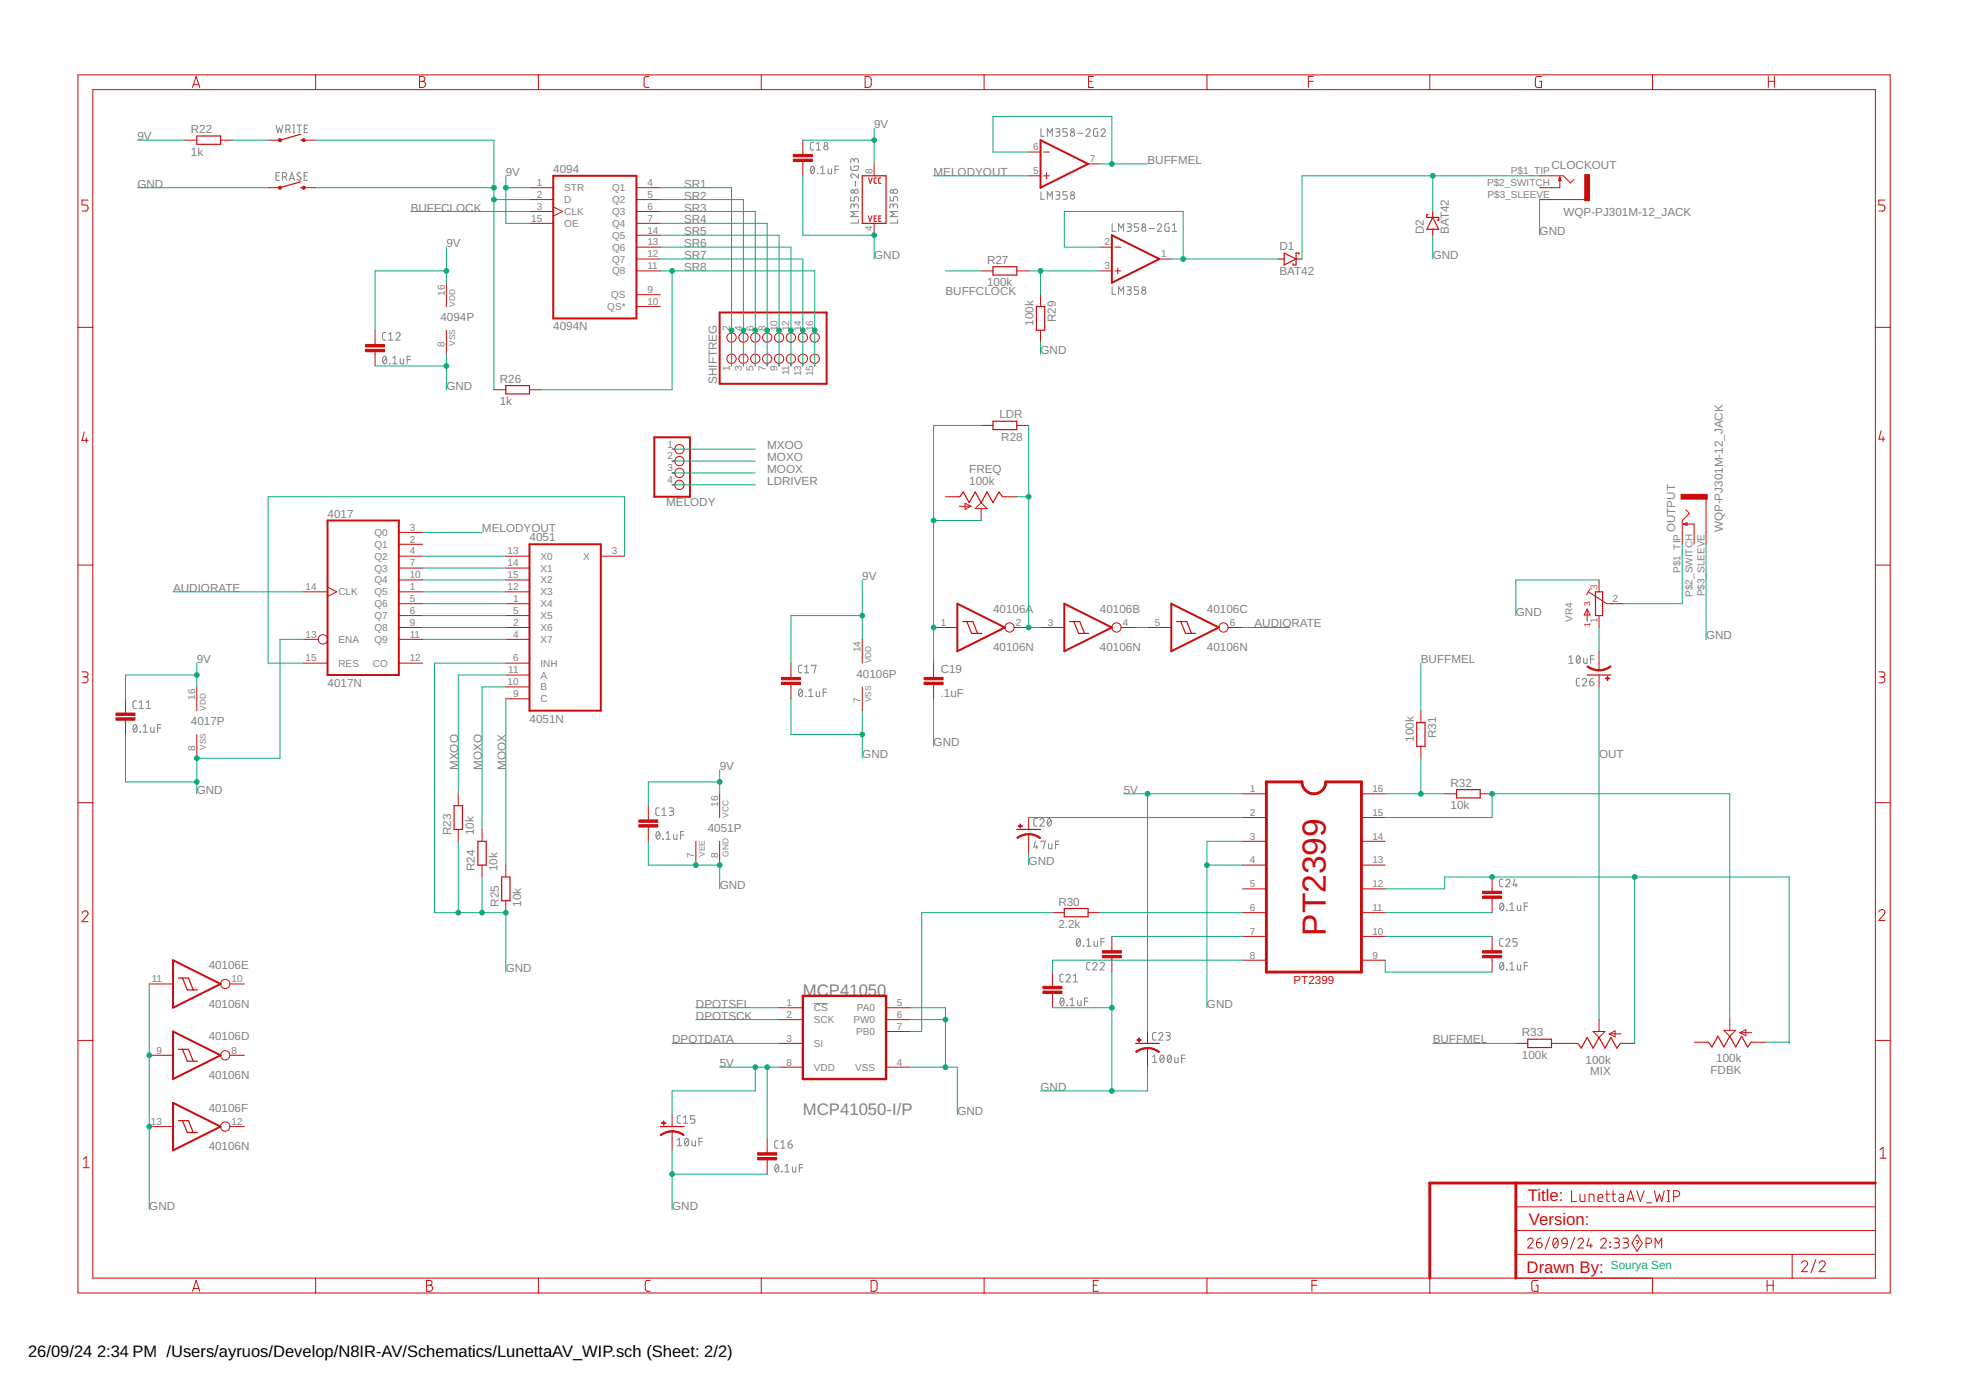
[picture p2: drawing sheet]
<svg xmlns="http://www.w3.org/2000/svg" width="420mm" height="297mm" viewBox="0 0 420 297" stroke-linecap="round" stroke-linejoin="round" font-family="sans-serif">
<g fill="none" stroke="#808080" stroke-width=".21">
<path d="M59 26.7l.4 1.7 .3-1.1 .4 1.1 .4-1.7M59 37.6h.6M59.7 36.9h-.7v1.6h.7M60.4 37.8h.4a.46 .46 0 0 0 .5-.5 .46 .46 0 0 0-.5-.4h-.4v1.6M60.9 37.8l.4 .7M61.1 27.6h.5a.46 .46 0 0 0 .4-.4 .46 .46 0 0 0-.4-.5h-.5v1.7M61.7 27.6l.3 .8M61.8 38.5l.6-1.6 .5 1.6M62 38.1h.8M62.6 26.7h.4M62.6 28.4h.4M62.8 26.7v1.7"/>
<path d="M63.5 26.7h.9M63.9 26.7v1.7M64.3 37l-.6-.1-.2 .4 .1 .2 .6 .3a.38 .38 0 0 1 .1 .6 .38 .38 0 0 1-.5 .1l-.4-.2M65 37.6h.6M65 27.5h.6M65.7 36.9h-.7v1.6h.7M65.7 26.7h-.7v1.7h.7M173.4 35.6l.2-.1a.97 .97 0 0 1 0 1.6 1 1 0 0 1-.2-1.5zM173.9 30.4h-.5l-.2 .4v1l.2 .2h.5M174 35.9l-.7 .9M174.5 32h.9M174.5 30.8l.4-.4v1.6"/>
<path d="M174.7 37l.1 .1zM175.4 37.1h.9M175.4 35.9l.4-.4v1.6M177 36v1l.2 .1h.5v-1.1M178.5 36.2h.7M179.2 35.5h-.7v1.6M181.8 35.5v.7l.2 .2h1.1l.3-.2 .1-.7h-1v.3M182.5 34.4a.46 .46 0 0 1 .5-.5 .46 .46 0 0 1 .5 .5v.4M182.5 34.6v-.4a.36 .36 0 0 0-.3-.3 .36 .36 0 0 0-.4 .3v.6M182.8 38.7v1.1M183.5 37.1v.9l-1-.7a.45 .45 0 0 0-.7 .1 .45 .45 0 0 0 .4 .6M222.5 27.5v1.6h.7"/>
<path d="M223.8 29.1v-1.6l.6 .9 .5-.9v1.6M225.6 27.5h.6a.36 .36 0 0 1 .3 .4 .36 .36 0 0 1-.3 .3h-.4M226.1 28.2a.46 .46 0 0 1 .4 .5 .46 .46 0 0 1-.4 .4h-.5M228.1 27.5h-.9v.7h.5a.46 .46 0 0 1 .4 .5 .46 .46 0 0 1-.4 .4h-.5M230.3 28.5h1.1M232.1 27.9a.44 .44 0 0 1 .6-.4 .44 .44 0 0 1 .2 .7l-.8 .9h.9M234.6 27.5h-.7l-.2 .2v1.1l.2 .3h.7v-.9h-.3M235.3 27.9a.45 .45 0 0 1 .6-.4 .45 .45 0 0 1 .2 .7l-.8 .9h.9M181.8 42v.9h.7v-.5a.46 .46 0 0 1 .5-.4 .46 .46 0 0 1 .5 .4v.5M182.5 44a.46 .46 0 0 1 .5-.4 .46 .46 0 0 1 .5 .4v.5M182.5 44.3v-.4a.36 .36 0 0 0-.3-.3 .36 .36 0 0 0-.4 .3v.6M183.5 46.9v.8h-1.7"/>
<path d="M183.5 45.2h-1.7l.9 .6-.9 .5h1.7M190.2 42v.9h.7v-.5a.46 .46 0 0 1 .5-.4 .46 .46 0 0 1 .4 .4v.5M190.9 44a.46 .46 0 0 1 .5-.4 .46 .46 0 0 1 .4 .4v.5M190.9 44.3v-.4a.36 .36 0 0 0-.3-.3 .36 .36 0 0 0-.4 .3v.6M191.8 46.9v.8h-1.6M191.8 45.2h-1.6l.9 .6-.9 .5h1.6M222.5 41v1.6h.7M223.8 42.6v-1.6l.6 .9 .5-.9v1.6M225.6 41h.6a.36 .36 0 0 1 .3 .3 .36 .36 0 0 1-.3 .4h-.4M226.1 41.7a.46 .46 0 0 1 .4 .4 .46 .46 0 0 1-.4 .5h-.5M228.1 41h-.9v.7h.5a.46 .46 0 0 1 .4 .4 .46 .46 0 0 1-.4 .5h-.5M237.7 47.8v1.6h.7"/>
<path d="M239.1 49.4v-1.6l.5 .9 .5-.9v1.6M240.9 47.8h.5a.36 .36 0 0 1 .4 .4 .36 .36 0 0 1-.4 .3h-.4M241.3 48.5a.46 .46 0 0 1 .5 .5 .46 .46 0 0 1-.5 .4h-.4M243.3 47.8h-.9v.7h.6a.46 .46 0 0 1 .3 .5 .46 .46 0 0 1-.3 .4h-.6M245.6 48.8h1.1M247.3 48.2a.44 .44 0 0 1 .7-.4 .44 .44 0 0 1 .1 .7l-.8 .9h.9M249.9 47.8h-.7l-.2 .2v1.3l.9 .1v-.9h-.3M250.5 49.4h1M250.5 48.2l.5-.4v1.6M82 76.2l.2-.1a.95 .95 0 0 1 0 1.6 1 1 0 0 1-.2-1.5zM82.5 71.1h-.5l-.3 .3 .2 1.2 .6 .1M82.6 76.5l-.7 .9"/>
<path d="M83.1 72.7h.9M83.1 71.4l.4-.3v1.6M83.2 77.7h.1zM83.9 77.7h.9M83.9 76.5l.5-.4v1.6M84.6 71.4a.44 .44 0 0 1 .7-.3 .44 .44 0 0 1 .1 .7l-.8 .9h.9M85.5 76.7v.8l.2 .2h.6v-1M87 76.9h.7M87.7 76.1h-.7v1.6M237.7 61.3v1.6h.7M239.1 62.9v-1.6l.5 .9 .5-.9v1.6M240.9 61.3h.5a.36 .36 0 0 1 .4 .3 .36 .36 0 0 1-.4 .4h-.4"/>
<path d="M241.3 62a.46 .46 0 0 1 .5 .5 .46 .46 0 0 1-.5 .4h-.4M243.3 61.3h-.9v.7h.6a.46 .46 0 0 1 .3 .5 .46 .46 0 0 1-.3 .4h-.6M28.6 155l.3-.1a.97 .97 0 0 1 0 1.6 1.02 1.02 0 0 1-.3-1.5zM29.1 149.8h-.5l-.2 .3v1.1l.2 .2h.5M29.2 155.2l-.7 .9M29.7 151.4h.9M29.7 150.1l.5-.3v1.6M29.9 156.4l.1 .1zM30.6 156.5h.9M30.6 155.2l.5-.3v1.6M31.3 151.4h.9M31.3 150.1l.4-.3v1.6"/>
<path d="M32.2 155.4v.9l.3 .2h.4v-1.1M33.7 155.6h.7M34.4 154.9h-.7v1.6M170.9 147.3l.2-.1a.97 .97 0 0 1 0 1.7 1 1 0 0 1-.2-1.6zM171.4 142.2h-.5l-.3 .3 .1 1.1 .2 .2h.5M171.4 147.6l-.7 .9M172 143.8h.8M172 142.5l.4-.3v1.6M172.1 148.8l.1 .1zM172.8 148.9h.9M172.8 147.6l.5-.4v1.7M173.5 142.3v-.1h.9l-.4 1.6"/>
<path d="M174.4 147.8l.1 .9 .2 .2h.5v-1.1M175.9 148h.7M176.6 147.2h-.7v1.7M335.3 140.5l.4-.4v1.7M335.3 141.8h.9M337.1 140.2l.2-.1a.97 .97 0 0 1 0 1.7 1.02 1.02 0 0 1-.2-1.6zM337.6 144.9l-.5 .1-.2 .3v1l.2 .3h.5M337.7 140.5l-.7 .9M338.2 145.3a.45 .45 0 0 1 .6-.3 .45 .45 0 0 1 .2 .7l-.8 .9h.9M338.5 140.7v.9l.2 .2h.5v-1.1M339.7 145.7h.6a.45 .45 0 0 1 .4 .5 .45 .45 0 0 1-.5 .4 .45 .45 0 0 1-.5-.5zM339.9 140.8h.8"/>
<path d="M340.5 144.9l-.6 .3-.2 .5M340.7 140.1h-.8v1.7M140.4 177.8l.1-.1a.8 .8 0 0 1 .6 .6 .8 .8 0 0 1-.2 .8l-.3 .2a1.04 1.04 0 0 1-.2-1.5zM140.9 172.6l-.5 .1-.2 .3v1l.2 .2 .5 .1M141 178.1l-.7 .9M141.5 174.3h.9M141.5 173l.4-.4v1.7M141.7 179.3h.1zM142.3 179.3h1M142.3 178.1l.5-.4v1.6M143 172.6h.6a.36 .36 0 0 1 .3 .4 .36 .36 0 0 1-.3 .4h-.4M143.5 173.4a.46 .46 0 0 1 .4 .4 .46 .46 0 0 1-.4 .5h-.5"/>
<path d="M144 178.3v.9l.2 .1h.5v-1M145.4 178.4h.8M146.2 177.7h-.8v1.6M221.3 179.7l-.4 1.3h.9M221.7 174.9h-.6l-.2 .4 .1 1 .1 .2 .6 .1M222.2 175.3a.45 .45 0 0 1 .7-.4 .45 .45 0 0 1 .1 .7l-.8 1h.9M222.5 179.9v-.2h.9l-.5 1.7M224 175l.1-.1a.8 .8 0 0 1 .7 .6 .8 .8 0 0 1-.2 .8l-.4 .3a1.04 1.04 0 0 1-.2-1.6zM224.6 175.3l-.7 .9M226.3 179.7h-.7v1.7M221.6 180.7v.7M224.1 180.3v.9l.3 .2h.4v-1.1"/>
<path d="M225.6 180.5h.7M320.7 193.1l.1-.1a.8 .8 0 0 1 .7 .5 .8 .8 0 0 1-.3 .9l-.3 .2a1.04 1.04 0 0 1-.2-1.5zM321.2 187.9h-.5l-.2 .3v1.1l.3 .2h.4M321.3 193.3l-.7 .9M321.8 188.2a.44 .44 0 0 1 .6-.3 .44 .44 0 0 1 .2 .7l-.8 .9h.9M322 194.5l.1 .1zM322.7 193.3l.4-.3v1.6M322.7 194.6h.9M323.7 187.9l-.3 1.2h.9M324 188.8v.7M324.3 193.5v.9l.2 .2h.5v-1.1M325.8 193.7h.7"/>
<path d="M326.5 193h-.7v1.6M173.9 214.5h3M226.7 213.4l.3-.1a.97 .97 0 0 1 0 1.6 1.03 1.03 0 0 1-.3-1.5zM227.2 208.2h-.5l-.2 .4v1l.2 .2h.5M227.3 213.6l-.7 .9M227.8 208.6a.45 .45 0 0 1 .7-.4 .45 .45 0 0 1 .1 .7l-.8 .9h.9M228 214.8l.1 .1zM228.7 214.9h.9M228.7 213.6l.5-.3v1.6M229.4 209.8h.9M229.4 208.6l.4-.4v1.6M230.2 200.7l.3-.1a.97 .97 0 0 1 0 1.6 1.03 1.03 0 0 1-.3-1.5z"/>
<path d="M230.3 213.8v.9l.3 .2h.4v-1.1M230.8 200.9l-.7 .9M231.5 202.1l.1 .1zM231.8 214h.7M232.2 202.2h.9M232.2 200.9l.5-.3v1.6M232.5 213.3h-.7v1.6M233 205.7h-.5l-.3 .3 .1 1.1 .2 .1 .5 .1M233.6 206a.44 .44 0 0 1 .6-.3 .44 .44 0 0 1 .1 .7l-.7 .9h.8M233.8 201.1v.9l.3 .2h.4v-1.1M235.1 206a.44 .44 0 0 1 .6-.3 .44 .44 0 0 1 .2 .7l-.8 .9h.9M235.3 201.3h.7"/>
<path d="M236 200.6h-.7v1.6M320.7 205.8l.2-.1a.95 .95 0 0 1 0 1.6 1.06 1.06 0 0 1-.2-1.5zM321.2 200.6h-.5l-.2 .3v1.1l.3 .2h.4M321.3 206l-.7 .9M321.8 200.9a.44 .44 0 0 1 .6-.3 .44 .44 0 0 1 .2 .7l-.8 .9h.9M322 207.2l.1 .1zM322.7 207.3h.9M322.7 206l.4-.3v1.6M324.3 200.6h-.9v.7h.5a.46 .46 0 0 1 .4 .5 .46 .46 0 0 1-.4 .4h-.5M324.3 206.2v.9l.2 .2h.5v-1.1M325.8 206.4h.7M326.5 205.7h-.7v1.6"/>
<path d="M145.5 238.4h-.6l-.2 .4 .1 1 .1 .2h.6M146 238.8l.5-.4v1.6M148.5 238.4h-.9v.7h.5a.45 .45 0 0 1 .4 .5 .45 .45 0 0 1-.4 .4h-.5M246.3 225.8l.5-.3v1.6M246.3 227.1h.9M247.1 220.6l-.6 .1-.2 .3 .1 1.2 .7 .1M247.6 221a.44 .44 0 0 1 .7-.3 .44 .44 0 0 1 .1 .7l-.8 .9h.9M248.1 225.6l.2-.1a.95 .95 0 0 1 0 1.6 1 1 0 0 1-.2-1.5zM248.7 225.8l-.7 .9M249.2 220.6h.5a.36 .36 0 0 1 .4 .4 .36 .36 0 0 1-.4 .4h-.3M249.6 221.4a.46 .46 0 0 1 .5 .4 .46 .46 0 0 1-.5 .5h-.4M249.7 225.6l.2-.1a.93 .93 0 0 1 0 1.6 1.02 1.02 0 0 1-.2-1.5z"/>
<path d="M250.3 225.8l-.8 .9M251.1 226v.9l.2 .2h.5v-1.1M252.5 226.2h.8M253.3 225.5h-.8v1.6M144.7 243.6l.5-.4v1.7M144.7 244.9h.9M146 240h.9M146.5 243.4l.2-.2a.95 .95 0 0 1 0 1.7 1 1 0 0 1-.2-1.5zM147.1 243.6l-.7 .9M147.9 243.8v.9l.3 .2h.4v-1.1M149.4 244h.7M150.1 243.2h-.7v1.7"/>
<path d="M165.8 248.9l.2-.1a.95 .95 0 0 1 0 1.6 .98 .98 0 0 1-.2-1.5zM166.3 243.8h-.5l-.2 .3v1.1l.2 .1 .5 .1M166.4 249.2l-.7 .9M166.9 245.4h.9M166.9 244.1l.4-.3v1.6M167.1 250.4h.1zM167.7 250.4h1M167.7 249.2l.5-.4v1.6M168.4 244.5h.6a.45 .45 0 0 1 .3 .5 .45 .45 0 0 1-.5 .4 .45 .45 0 0 1-.4-.5zM169.2 243.8l-.5 .1-.3 .6M169.4 249.4v.9l.2 .1h.5v-1M170.8 249.6h.8"/>
<path d="M171.6 248.8h-.8v1.6"/>
<circle cx="176.5" cy="31.6" r=".45"/>
<circle cx="176.5" cy="30.8" r=".36"/>
<circle cx="229.2" cy="28.7" r=".46"/>
<circle cx="229.2" cy="27.9" r=".37"/>
<circle cx="182.2" cy="40.9" r=".36"/>
<circle cx="183" cy="40.9" r=".45"/>
<circle cx="190.6" cy="40.9" r=".36"/>
<circle cx="191.4" cy="40.9" r=".46"/>
<circle cx="229.2" cy="41.3" r=".37"/>
<circle cx="229.2" cy="42.1" r=".45"/>
<circle cx="244.4" cy="48.2" r=".37"/>
<circle cx="244.4" cy="49" r=".45"/>
<circle cx="244.4" cy="61.6" r=".37"/>
<circle cx="244.4" cy="62.5" r=".45"/>
</g>
<g fill="none" stroke="#c90d0c" stroke-width=".42">
<path d="M118.2 37.6h17.8v30.5h-17.8zM222.4 30l10.1 5-10.1 5.1zM237.6 50.3l10.2 5.1-10.2 5zM153.8 66.8h22.9v15.2h-22.9zM139.8 93.5h7.6v12.7h-7.6zM70 111.2h15.2v33.1h-15.2zM113.2 116.3h15.2v35.6h-15.2zM204.6 129l10.2 5.1-10.2 5.1zM227.5 129l10.1 5.1-10.1 5.1zM250.3 129l10.2 5.1-10.2 5.1zM37 205.2l10.1 5.1-10.1 5zM37 220.4l10.1 5.1-10.1 5.1z"/>
<path d="M37 235.7l10.1 5-10.1 5.1z"/>
</g>
<g fill="none" stroke="#c90d0c" stroke-width=".21">
<path d="M16.7 16h387.3v260.3h-387.3zM19.8 19.2h381v253.9h-381zM41.1 18.7l.8-2.4 .8 2.4M41.3 18.1h1.2M67.5 16v3.2M89.6 16.3h.7a.52 .52 0 0 1 .5 .6 .52 .52 0 0 1-.5 .5 .66 .66 0 0 1 .7 .6 .66 .66 0 0 1-.7 .7h-.7zM89.6 17.4h.7M115.1 16v3.2M138.7 16.3l-.7 .1-.4 .5 .1 1.4 .3 .4h.7M162.7 16v3.2M184.9 16.3l.8 .1 .5 .4v1.4l-.5 .4-.8 .1zM210.3 16v3.2"/>
<path d="M232.6 17.4h.8M233.7 16.3h-1.1v2.4h1.1M257.9 16v3.2M279.6 17.4h1.1M280.7 16.3h-1.1v2.4M305.6 16v3.2M329.4 16.3l-1 .1-.2 .3-.1 1.6 .4 .4h.9v-1.3h-.4M353.2 16v3.2M377.9 16.3v2.4M377.9 17.4h1.3M379.2 16.3v2.4M39.5 30h2.6"/>
<path d="M47.1 30h2.6M57.3 30h2.5M64.9 30h2.6M171.6 30v3M171.6 34.5v3.1M185.6 38l.4 1.2 .4-1.2M186.8 35v2.6M187.3 38h-.4l-.1 .3 .1 .8 .4 .1M188.3 38h-.4l-.1 .3v.8l.5 .1M219.8 32.5h2.6M219.8 37.6h2.6M223 32.5h1.3"/>
<path d="M223 37.6h1.3M223.6 36.9v1.3M232.5 35h2.6M329 37.6h5.1l1.5 1.5 .8-.8M333.4 37.8v2.3h-4.4M18.8 42.8h-1.3v1h.8a.67 .67 0 0 1 .5 .6 .67 .67 0 0 1-.5 .7h-.8M57.3 40.1h2.5M64.9 40.1h2.6M113.2 40.1h5M113.2 42.7h5M113.2 45.2h5M113.2 47.7h5"/>
<path d="M118.2 44.2l2 1-2 1M136 40.1h5.1M136 42.7h5.1M136 45.2h5.1M136 47.7h5.1M136 57.9h5.1M136 55.4h5.1M136 52.8h5.1M136 50.3h5.1M185.6 46.1l.3 1.2 .5-1.2M186.8 47.7v2.6M186.8 46.7h.4"/>
<path d="M187.3 46.1h-.5v1.2h.5M187.8 46.7h.4M188.3 46.1h-.5v1.2h.5M209.7 57.9h2.5M217.3 57.9h2.5M235.1 57.9h2.5M235.1 52.8h2.5M238.3 57.9h1.2M238.3 52.8h1.2M238.9 57.3v1.2M247.8 55.4h2.5M329 42.7h9.7"/>
<path d="M402.8 42.8h-1.3v1h.8a.67 .67 0 0 1 .5 .6 .67 .67 0 0 1-.5 .7h-.8M16.7 70h3.1M80.2 70.6v3M80.2 75.2v3M95.4 60.4v5.1M95.4 70.6v5.1M136 63h5.1M136 65.5h5.1M156.3 70.6v.6M156.3 77.7v.5M158.9 70.6v.6M158.9 77.7v.5"/>
<path d="M161.4 70.6v.6M161.4 77.7v.5M164 70.6v.6M164 77.7v.5M166.5 70.6v.6M166.5 77.7v.5M169 70.6v.6M169 77.7v.5M171.6 70.6v.6M171.6 77.7v.5M174.1 70.6v.6M174.1 77.7v.5"/>
<path d="M222.4 63v2.5M222.4 70.6v2.5M400.8 70h3.2M18 92.3l-.5 1.8h1.3M18.4 93.6v1M105.6 83.3h2.5M113.2 83.3h2.5M143.6 96h.6M143.6 98.5h.6M209.7 90.9h2.5M217.3 90.9h2.5M402 92l-.5 1.9h1.3"/>
<path d="M402.4 93.3v1.1M85.2 118.9h5.1M85.2 116.3h5.1M85.2 113.8h5.1M108.1 118.9h5.1M128.4 118.9h5.1M143.6 101.1h.6M143.6 103.6h.6M202.1 106.2h3M205 108.2h2.5M206.2 107.5l1.3 .7-1.3 .6zM209.7 107.4l1.2 1.3h-2.5z"/>
<path d="M209.7 108.7v2.5M214.2 106.2h3.1M359.8 112h2.3v4.3M360.3 108.9l.7 .8-1.5 1.5v5.1M364.6 106.7v9.6M16.7 120.8h3.1M64.9 136.6h3.1M64.9 126.5h5.1M70 125.5l2 1-2 1M85.2 129h5.1M85.2 134.1h5.1M85.2 136.6h5.1"/>
<path d="M85.2 131.6h5.1M85.2 126.5h5.1M85.2 121.4h5.1M85.2 123.9h5.1M108.1 129h5.1M108.1 134.1h5.1M108.1 136.6h5.1M108.1 131.6h5.1M108.1 126.5h5.1M108.1 121.4h5.1M108.1 123.9h5.1M184.3 136.6v5.1"/>
<path d="M199.5 134.1h5.1M216.7 134.1h3.1M222.4 134.1h5.1M239.6 134.1h3.1M245.2 134.1h5.1M262.4 134.1h3.2M339.2 130.2v2.5M339.2 130.2l.6 1.2h-1.2zM339.4 126.5l4 2.5h3.4M339.8 125.8l-.7 1.3M341.7 123.9v2.6M341.7 131.6v2.5"/>
<path d="M341.7 139.2v4M400.8 120.8h3.2M17.5 143.6h.8a.53 .53 0 0 1 .5 .5 .53 .53 0 0 1-.5 .5h-.5M18.2 144.6a.65 .65 0 0 1 .6 .7 .65 .65 0 0 1-.6 .6h-.7M26.8 149.3v3.1M26.8 153.9v3.1M42.1 146.8v5.1M42.1 157v5M64.9 141.7h5.1M85.2 141.7h5.1M108.1 141.7h5.1M108.1 149.3h5.1"/>
<path d="M108.1 146.8h5.1M108.1 144.3h5.1M169 141.7v3.1M169 146.3v3M184.3 146.8v5.1M199.5 141.7v3.1M199.5 146.3v3M303.7 151.9v2.5M303.7 159.5v2.5M341.7 144.3v2.5M401.5 143.6h.8a.53 .53 0 0 1 .5 .5 .53 .53 0 0 1-.5 .5h-.5M402.2 144.6a.65 .65 0 0 1 .6 .7 .65 .65 0 0 1-.6 .6h-.7"/>
<path d="M16.7 171.5h3.1M97.9 169.6v2.6M97.9 177.2v2.6M103 177.2v2.6M138.6 172.2v3M138.6 176.7v3.1M148.7 179.8v5.1M153.8 169.6v5.1M153.8 179.8v5.1M219.8 174.7v2.5M219.8 178.3v4M265.6 169.6h5"/>
<path d="M265.6 174.7h5M265.6 179.8h5M291 169.6h5M291 174.7h5M291 179.8h5M308.7 169.6h2.6M316.3 169.6h2.6M400.8 171.5h3.2M17.5 195.2a.64 .64 0 0 1 .9-.6 .64 .64 0 0 1 .2 1.1l-1.1 1.3h1.3M103 184.9v2.5M108.1 184.9v2.5M108.1 192.5v2.5"/>
<path d="M224.9 195h2.6M232.5 195h2.6M265.6 184.9h5M265.6 189.9h5M265.6 195h5M291 184.9h5M291 189.9h5M291 195h5M318.9 187.4v3.1M318.9 192v3M401.5 194.9a.64 .64 0 0 1 .9-.5 .64 .64 0 0 1 .2 1l-1.1 1.3h1.3M31.9 210.3h5.1"/>
<path d="M49.1 210.3h3.1M166.5 215.3l5.1 .1M166.5 217.9h5.1M194.4 217.9h-5M194.4 215.3l-5 .1M224.9 207.7v3.1M224.9 212.3v3M237.6 200.1v3.1M237.6 204.7v3M265.6 200.1h5M265.6 205.2h5M291 200.1h5"/>
<path d="M291 205.2h5M318.9 200.1v3.1M318.9 204.7v3M341.7 217.9v2.5M369.7 217.6v2.6M16.7 222.3h3.1M31.9 225.5h5.1M49.1 225.5h3.1M143.6 238.2v2.5M166.5 223h5.1M166.5 228l5.1 .1M194.4 220.4l-5 .1"/>
<path d="M194.4 228l-5 .1M245.2 220.4v2.6M245.2 224v4M324 223h2.5M331.6 223h5.6M340.5 220.4h2.5l-1.3 1.3zM343.9 220.9h2.5M343.9 220.9l1.3-.6v1.3zM346.3 223h3.1M362.1 222.7h3M368.4 220.2h2.5l-1.2 1.2zM371.8 220.7h2.6"/>
<path d="M371.8 220.7l1.3-.7v1.3zM374.2 222.7h3.1M400.8 222.3h3.2M17.8 247.7l.6-.5v2.3M17.8 249.5h1.3M31.9 240.7h5.1M49.1 240.7h3.1M143.6 241.8v4M164 243.3v3M164 247.9v3M324 257.9h76.8M335.9 254.4v2.4h1"/>
<path d="M337.7 255.2v1.2l.1 .3 .3 .1h.6v-1.6M339.6 256.8v-1.6h.7l.3 .3 .1 1.3M341.5 256h1a.54 .54 0 0 0-.3-.8 .54 .54 0 0 0-.7 .5l.1 1 .9 .1M343.2 255.2h.7M343.4 254.4v2l.1 .3 .4 .1M344.5 255.2h.7M344.7 254.4l.1 2.1 .4 .3M346.1 255.2h.7l.2 .3v1.3h-.6a.46 .46 0 0 1-.5-.5 .46 .46 0 0 1 .5-.4h.6M347.7 256.8l.8-2.4 .8 2.4M347.9 256.2h1.2M349.8 254.4l.8 2.4 .8-2.4M351.9 257h1.1"/>
<path d="M353.6 254.4l.5 2.4 .5-1.6 .5 1.6 .6-2.4M356.3 256.8h.5M356.3 254.4h.5M356.6 254.4v2.4M357.7 255.7h.6a.65 .65 0 0 0 .7-.6 .65 .65 0 0 0-.7-.7h-.6v2.4M401.8 245.7l.6-.5v2.3M401.8 247.5h1.3M41.1 275.9l.8-2.3 .8 2.3M41.3 275.4h1.2M67.5 273.1v3.2M91.2 273.6h.6a.52 .52 0 0 1 .5 .5 .52 .52 0 0 1-.5 .6 .65 .65 0 0 1 .7 .6 .65 .65 0 0 1-.7 .6h-.6zM91.2 274.7h.6"/>
<path d="M115.1 273.1v3.2M138.9 273.6h-.7l-.3 .5v1.5l.4 .3h.6M162.7 273.1v3.2M186.2 273.6h.8l.4 .5v1.4l-.4 .4h-.8zM210.3 273.1v3.2M233.7 274.7h.7M234.7 273.6h-1v2.3h1M257.9 273.1v3.2M280.4 274.7h1M281.4 273.6h-1v2.3M305.6 273.1v3.2M324 268.1h76.8"/>
<path d="M324 263h76.8M326.5 265a.58 .58 0 0 1 .8-.4 .58 .58 0 0 1 .2 .9l-1 1.2h1.1M328.4 265.5h.7a.59 .59 0 0 1 .5 .7 .59 .59 0 0 1-.7 .5 .59 .59 0 0 1-.5-.6zM328.7 273.6h-1l-.3 .3v1.7l.3 .3h1v-1.2h-.4M329.3 264.6l-.6 .3-.3 .6M331.2 264.4l-1 2.5M332.1 264.7l.2-.1a.86 .86 0 0 1 .7 1.3v.2a.51 .51 0 0 1-.6 .6 .51 .51 0 0 1-.5-.6v-.7zM332.9 265l-.9 1.2M333.9 264.8l.4-.2 .5 .2 .1 .9-1-.1-.1-.3zM334.9 265.7l-.2 .7-.7 .3M336.5 264.4l-.9 2.5M337.2 265a.58 .58 0 0 1 .8-.4 .58 .58 0 0 1 .2 .9l-1 1.2h1.2"/>
<path d="M339.6 264.6l-.4 1.6h1.1M340 265.7v1M342.1 265a.58 .58 0 0 1 .8-.4 .58 .58 0 0 1 .2 .9l-1 1.2h1.2M344 265.5l.1 .1zM344 266.4l.1 .1zM344.9 264.6h.7a.47 .47 0 0 1 .5 .4 .47 .47 0 0 1-.5 .5h-.4M345.5 265.5a.59 .59 0 0 1 .6 .6 .59 .59 0 0 1-.6 .6h-.6M346.8 264.6h.8a.47 .47 0 0 1 .4 .4 .47 .47 0 0 1-.4 .5h-.5M347.4 265.5a.59 .59 0 0 1 .6 .6 .59 .59 0 0 1-.6 .6h-.6M349.6 265.1a.32 .32 0 0 1 .5 .1 .32 .32 0 0 1-.2 .5v.2M349.9 266.3h.1M349.9 263.9l1.1 1.7-1.1 1.8-1.1-1.8z"/>
<path d="M351.8 265.7h.6a.58 .58 0 0 0 .6-.5 .58 .58 0 0 0-.6-.6h-.6v2.1M353.2 273.1v3.2M353.7 266.7v-2.1l.7 1.1 .7-1.1v2.1M377.7 274.7h1.2M377.7 273.6v2.3M378.9 273.6v2.3M383 268.1v5M385 269.9a.64 .64 0 0 1 .9-.5 .64 .64 0 0 1 .2 1.1l-1.1 1.3h1.3M388.1 269.2l-1.1 2.8M388.8 269.9a.65 .65 0 0 1 .9-.5 .65 .65 0 0 1 .2 1.1l-1.1 1.3h1.3"/>
<circle cx="156.3" cy="76.7" r=".99"/>
<circle cx="156.3" cy="72.1" r=".99"/>
<circle cx="158.9" cy="72.1" r=".99"/>
<circle cx="158.9" cy="76.7" r=".99"/>
<circle cx="161.4" cy="76.7" r=".99"/>
<circle cx="161.4" cy="72.1" r=".99"/>
<circle cx="164" cy="72.1" r=".99"/>
<circle cx="164" cy="76.7" r=".99"/>
<circle cx="166.5" cy="76.7" r=".99"/>
<circle cx="166.5" cy="72.1" r=".99"/>
<circle cx="169" cy="76.7" r=".99"/>
<circle cx="169" cy="72.1" r=".99"/>
<circle cx="171.6" cy="72.1" r=".99"/>
<circle cx="171.6" cy="76.7" r=".99"/>
<circle cx="174.1" cy="72.1" r=".99"/>
<circle cx="174.1" cy="76.7" r=".99"/>
<circle cx="145.2" cy="96" r=".99"/>
<circle cx="145.2" cy="98.5" r=".99"/>
<circle cx="145.2" cy="101.1" r=".99"/>
<circle cx="145.2" cy="103.6" r=".99"/>
<circle cx="69" cy="136.6" r=".99"/>
<circle cx="215.8" cy="134.1" r=".99"/>
<circle cx="238.6" cy="134.1" r=".99"/>
<circle cx="261.5" cy="134.1" r=".99"/>
<circle cx="48.1" cy="210.3" r=".99"/>
<circle cx="48.1" cy="225.5" r=".99"/>
<circle cx="48.1" cy="240.7" r=".99"/>
</g>
<path d="M270.6 167.1h7.7a2.54 2.54 0 0 0 2.5 2.5 2.54 2.54 0 0 0 2.5-2.5h7.7v40.6h-20.4zM324 252.8v20.3M400.8 252.8h-95.2v20.3" fill="none" stroke="#c90d0c" stroke-width=".61"/>
<g fill="none" stroke="#c90d0c" stroke-width=".25">
<path d="M42.1 29.1h5v1.7h-5zM64.3 30h.6M64.3 28.7l-4.5 1.3M64.3 38.8l-4.5 1.3M184.3 37.6h5.1v10.1h-5.1zM333.4 37.8l.2 .8h-.5zM64.3 40.1h.6M212.2 57h5.1v1.8h-5.1zM273.2 55.4h1.2M274.4 54.1l2.6 1.3-2.6 1.2zM277 55.4h1.3M277.6 54.3v-.2h-.6v2.5h-.6v-.2"/>
<path d="M305.2 45.8h-.3v.7h2.6v.6h-.3M306.2 46.5l1.3 2.5h-2.6zM306.2 45.2v1.3M306.2 49v1.3M221.5 65.5h1.8v5.1h-1.8zM108.1 82.4h5.1v1.8h-5.1zM212.2 90h5.1v1.8h-5.1zM205.1 106.2l.8-1.1 1.2 2.3 1.3-2.3 1.3 2.3 1.2-2.3 1.3 2.3 1.3-2.3 .7 1.1M359.8 112l.7-.3v.5zM205.7 132.8h2.2l1 2.6M206.6 132.8l1 2.6h2.2M228.6 132.8h2.2l1 2.6"/>
<path d="M229.5 132.8l1 2.6h2.2M251.5 132.8h2.1l1 2.6M252.3 132.8l1.1 2.6h2.1M341 126.5h1.5v5.1h-1.5zM302.8 154.4h1.7v5.1h-1.7zM339.2 144.3h5.1M97 172.2h1.8v5h-1.8zM102.1 179.8h1.8v5.1h-1.8zM217.3 177.2h5.1M311.3 168.7h5v1.8h-5zM107.2 187.4h1.8v5.1h-1.8zM227.5 194.1h5v1.8h-5z"/>
<path d="M38.1 209h2.2l1 2.5M39 209l1 2.5h2.2M38.1 224.2h2.2l1 2.6M38.1 239.5h2.2l1 2.5M39 224.2l1 2.6h2.2M39 239.5l1 2.5h2.2M242.7 223h5.1M326.5 222.1h5.1v1.8h-5.1zM337.2 223l.7 1 1.3-2.3 1.3 2.3 1.2-2.3 1.3 2.3 1.3-2.3 1.2 2.3 .8-1M365.1 222.7l.8 1 1.2-2.3 1.3 2.3 1.3-2.3 1.2 2.3 1.3-2.3 1.3 2.3 .7-1M141.1 240.7h5.1"/>
</g>
<g fill="#c90d0c" stroke="#c90d0c" stroke-width=".21">
<path d="M245.2 223.8l1.4 .3 1.2 .6-.2 .2-.8-.5-1.6-.3z" fill-rule="evenodd"/>
<path d="M242.7 224.7l1.2-.6 1.3-.2v.2l-1 .1-1.4 .7z" fill-rule="evenodd"/>
<path d="M219.8 178.1l1.4 .3 1.2 .6-.2 .2-.8-.5-1.6-.3z" fill-rule="evenodd"/>
<path d="M217.3 179l1.2-.6 1.3-.3v.3l-1.5 .3-.9 .5z" fill-rule="evenodd"/>
<path d="M339.3 142.3l1.4 .7 1 .1v.3l-.8-.1-1-.4-.7-.4z" fill-rule="evenodd"/>
<path d="M341.7 143.1l1.5-.3 .9-.5 .2 .2-.7 .4-1 .4-.9 .1z" fill-rule="evenodd"/>
<path d="M143.6 241.6h.3a3.9 3.9 0 0 1 2.3 .9l-.2 .2-1.3-.7-1.1-.1z" fill-rule="evenodd"/>
<path d="M141.1 242.5l1.2-.6 1.3-.3v.3l-1 .1-1.4 .7z" fill-rule="evenodd"/>
<circle cx="59.8" cy="30" r=".33"/>
<circle cx="64.9" cy="30" r=".33"/>
<circle cx="59.8" cy="40.1" r=".33"/>
<circle cx="64.9" cy="40.1" r=".33"/>
</g>
<g fill="#c90d0c" stroke="#c90d0c" stroke-width=".21">
<path d="M197.5 144.8h4v.5h-4z"/>
<path d="M197.5 145.8h4v.5h-4z"/>
<path d="M222.9 211.8h4v.5h-4z"/>
<path d="M222.9 210.8h4v.5h-4z"/>
<path d="M235.6 203.2h4v.5h-4z"/>
<path d="M235.6 204.2h4v.5h-4z"/>
<path d="M316.8 204.2h4.1v.5h-4.1z"/>
<path d="M316.8 203.2h4.1v.5h-4.1z"/>
<path d="M316.8 191.5h4.1v.5h-4.1z"/>
<path d="M316.8 190.5h4.1v.5h-4.1z"/>
<path d="M243 222.2h.9v.1h-.9z"/>
<path d="M243.4 221.8h.1v.9h-.1z"/>
<path d="M217.6 176.5h.9v.1h-.9z"/>
<path d="M218 176.1h.1v.9h-.1z"/>
<path d="M24.8 153.4h4.1v.5h-4.1z"/>
<path d="M24.8 152.4h4.1v.5h-4.1z"/>
<path d="M78.1 74.7h4.1v.5h-4.1z"/>
<path d="M78.1 73.6h4.1v.5h-4.1z"/>
<path d="M169.5 34h4.1v.5h-4.1z"/>
<path d="M169.5 33h4.1v.5h-4.1z"/>
<path d="M167 145.8h4.1v.5h-4.1z"/>
<path d="M167 144.8h4.1v.5h-4.1z"/>
<path d="M136.5 176.2h4.1v.5h-4.1z"/>
<path d="M136.5 175.2h4.1v.5h-4.1z"/>
<path d="M359.3 105.6h5.5v1.1h-5.5z"/>
<path d="M338.7 37.3h1v5.6h-1z"/>
<path d="M343.1 144.9h.9v.1h-.9z"/>
<path d="M343.5 144.5h.1v.9h-.1z"/>
<path d="M141.4 239.9h.9v.2h-.9z"/>
<path d="M141.8 239.6h.1v.9h-.1z"/>
<path d="M161.9 247.4h4.1v.5h-4.1z"/>
<path d="M161.9 246.3h4.1v.5h-4.1z"/>
</g>
<path d="M171.6 212.8h17.8v17.8h-17.8z" fill="none" stroke="#c90d0c" stroke-width=".51"/>
<g fill="none" stroke="#0dab76" stroke-width=".21">
<path d="M29.4 30h10.1M49.7 30h7.6M67.5 30h38.1v53.3M108.1 37.6v10.1h5.1M171.6 30h15.2M171.6 37.6v12.7h15.2v5.1M186.8 27.4v7.6M199.5 37.6h20.3M219.8 32.5h-7.6v-7.6h25.4v10.1M235.1 35h10.1M306.2 37.6v7.6M329 37.6h-50.7v17.8"/>
<path d="M29.4 40.1h27.9M67.5 40.1h38.1M87.8 45.2h25.4M95.4 52.8v7.6M95.4 57.9h-15.2v12.7M105.6 42.7h7.6M108.1 40.1h5.1M141.1 57.9h33v20.3M141.1 40.1h15.2v38.1M141.1 47.7h22.9v30.5M141.1 52.8h27.9v25.4M141.1 55.4h30.5v22.8"/>
<path d="M141.1 50.3h25.4v27.9M141.1 45.2h20.3v33M141.1 42.7h17.8v35.5M143.6 57.9v25.4h-27.9M202.1 57.9h7.6M219.8 57.9h15.3M222.4 57.9v5.1M235.1 52.8h-7.6v-7.6h25.4v10.2M250.3 55.4h22.9M306.2 50.3v5.1M329 42.7v7.6M80.2 78.2h15.2"/>
<path d="M95.4 75.7v7.6M222.4 73.1v2.6M143.6 98.5h17.8M143.6 96h17.8M209.7 90.9h-10.2v50.8M219.8 90.9v43.2h2.6M90.3 118.9h17.8M90.3 113.8h12.7M133.5 118.9v-12.7h-76.2v35.5h7.6M143.6 101.1h17.8M143.6 103.6h17.8M199.5 111.2h10.2"/>
<path d="M217.3 106.2h2.5M359.5 116.3v12.7h-12.7M364.6 116.3v20.3M37 126.5h27.9M64.9 136.6h-5.1v25.4h-17.7v7.6M90.3 131.6h17.8M90.3 136.6h17.8M90.3 123.9h17.8M90.3 121.4h17.8M90.3 126.5h17.8M90.3 129h17.8M90.3 134.1h17.8"/>
<path d="M184.3 131.6h-15.3v10.1M184.3 123.9v12.7M242.7 134.1h2.5M265.6 134.1h10.1M341.7 123.9h-17.7v7.7M341.7 134.1v5.1M26.8 157v10.1h15.3M42.1 141.7v5.1M42.1 144.3h-15.3v5M108.1 149.3v35.6M108.1 141.7h-15.2v53.3h15.2v12.7M108.1 144.3h-10.2v25.3"/>
<path d="M108.1 146.8h-5.1v30.4M169 149.3v7.7h15.3M184.3 151.9v10.1M199.5 149.3v10.2M303.7 141.7v10.2M341.7 146.8v71.1M97.9 179.8v15.2M138.6 179.8v5.1h15.2v5M153.8 164.5v5.1M153.8 167.1h-15.2v5.1M219.8 174.7h45.8M240.2 169.6h25.4"/>
<path d="M245.2 169.6v50.8M265.6 179.8h-7.7v35.5M296 169.6h12.7M296 174.7h22.9v-5.1h50.8v48M303.7 162v7.6M103 187.4v7.6M219.8 182.3v2.6M224.9 195h-27.9v25.4h-2.6M235.1 195h30.5M257.9 184.9h7.7M296 195h22.9M296 189.9h12.7v-2.5h73.7v35.6"/>
<path d="M349.4 187.4v35.6M31.9 210.3v48.2M148.7 215.3h17.8M148.7 217.9h17.8M194.4 215.3h7.7v12.7M194.4 217.9h7.7M224.9 215.3h12.7M237.6 207.7v25.4M237.6 200.1h28M265.6 205.2h-40.7v2.5M296 205.2v2.5h22.9M296 200.1h22.9"/>
<path d="M143.6 223h22.9M153.8 228h12.7M161.4 228v5.1h-17.8v5.1M164 228v15.3M194.4 228h10.2v10.2M245.2 228v5.1h-22.8M306.2 223h17.8M377.3 222.7h5.1M143.6 245.8v12.7M143.6 250.9h20.4"/>
</g>
<g fill="#0dab76" stroke="#0dab76" stroke-width=".21">
<circle cx="153.8" cy="167.1" r=".51"/>
<circle cx="95.4" cy="57.9" r=".51"/>
<circle cx="108.1" cy="40.1" r=".51"/>
<circle cx="42.1" cy="144.3" r=".51"/>
<circle cx="186.8" cy="30" r=".51"/>
<circle cx="184.3" cy="131.6" r=".51"/>
<circle cx="153.8" cy="184.9" r=".51"/>
<circle cx="148.7" cy="184.9" r=".51"/>
<circle cx="95.4" cy="78.2" r=".51"/>
<circle cx="108.1" cy="195" r=".51"/>
<circle cx="103" cy="195" r=".51"/>
<circle cx="97.9" cy="195" r=".51"/>
<circle cx="31.9" cy="225.5" r=".51"/>
<circle cx="31.9" cy="240.7" r=".51"/>
<circle cx="42.1" cy="162" r=".51"/>
<circle cx="42.1" cy="167.1" r=".51"/>
<circle cx="186.8" cy="50.3" r=".51"/>
<circle cx="237.6" cy="233.1" r=".51"/>
<circle cx="237.6" cy="215.3" r=".51"/>
<circle cx="257.9" cy="184.9" r=".51"/>
<circle cx="184.3" cy="157" r=".51"/>
<circle cx="202.1" cy="217.9" r=".51"/>
<circle cx="202.1" cy="228" r=".51"/>
<circle cx="143.6" cy="250.9" r=".51"/>
<circle cx="156.3" cy="70.6" r=".51"/>
<circle cx="161.4" cy="70.6" r=".51"/>
<circle cx="164" cy="70.6" r=".51"/>
<circle cx="169" cy="70.6" r=".51"/>
<circle cx="171.6" cy="70.6" r=".51"/>
<circle cx="143.6" cy="57.9" r=".51"/>
<circle cx="174.1" cy="70.6" r=".51"/>
<circle cx="105.6" cy="40.1" r=".51"/>
<circle cx="105.6" cy="42.7" r=".51"/>
<circle cx="166.5" cy="70.6" r=".51"/>
<circle cx="158.9" cy="70.6" r=".51"/>
<circle cx="219.8" cy="134.1" r=".51"/>
<circle cx="219.8" cy="106.2" r=".51"/>
<circle cx="199.5" cy="134.1" r=".51"/>
<circle cx="199.5" cy="111.2" r=".51"/>
<circle cx="237.6" cy="35" r=".51"/>
<circle cx="245.2" cy="169.6" r=".51"/>
<circle cx="161.4" cy="228" r=".51"/>
<circle cx="164" cy="228" r=".51"/>
<circle cx="303.7" cy="169.6" r=".51"/>
<circle cx="318.9" cy="169.6" r=".51"/>
<circle cx="222.4" cy="57.9" r=".51"/>
<circle cx="252.9" cy="55.4" r=".51"/>
<circle cx="306.2" cy="37.6" r=".51"/>
<circle cx="318.9" cy="187.4" r=".51"/>
<circle cx="349.4" cy="187.4" r=".51"/>
</g>
<text font-size="7.2" fill="#c90d0c" x="283.3" y="200" transform="rotate(-90 283.3 200)">PT2399</text>
<g font-size="3.6" fill="#808080">
<text x="171.6" y="212.8">MCP41050</text>
<text x="171.6" y="238.2">MCP41050-I/P</text>
</g>
<g font-size="3.6" fill="#c90d0c">
<text x="326.5" y="256.7">Title:</text>
<text x="326.8" y="261.8">Version:</text>
<text x="326.3" y="272">Drawn By:</text>
</g>
<g font-size="3.5">
<text x="6" y="290">26/09/24</text>
<text x="20.7" y="290">2:34 PM /Users/ayruos/Develop/N8IR-AV/Schematics/LunettaAV_WIP.sch (Sheet: 2/2)</text>
</g>
<g font-size="2.5" fill="#808080">
<text x="29.4" y="30">9V</text>
<text x="40.8" y="28.5">R22</text>
<text x="186.8" y="27.4">9V</text>
<text x="40.8" y="33.3">1k</text>
<text x="245.2" y="35">BUFFMEL</text>
<text x="29.4" y="40.1">GND</text>
<text x="108.1" y="37.6">9V</text>
<text x="118.2" y="36.9">4094</text>
<text x="146.2" y="40.1">SR1</text>
<text x="199.5" y="37.6">MELODYOUT</text>
<text x="331.6" y="36.1">CLOCKOUT</text>
<text x="87.8" y="45.2">BUFFCLOCK</text>
<text x="146.2" y="45.2">SR3</text>
<text x="146.2" y="47.7">SR4</text>
<text x="146.2" y="42.7">SR2</text>
<text x="334.1" y="46.2">WQP-PJ301M-12_JACK</text>
<text x="95.4" y="52.8">9V</text>
<text x="146.2" y="52.8">SR6</text>
<text x="146.2" y="50.3">SR5</text>
<text x="273.4" y="53.5">D1</text>
<text x="304.3" y="50" transform="rotate(-90 304.3 50)">D2</text>
<text x="309.6" y="50" transform="rotate(-90 309.6 50)">BAT42</text>
<text x="329" y="50.3">GND</text>
<text x="146.2" y="55.4">SR7</text>
<text x="146.2" y="57.9">SR8</text>
<text x="186.8" y="55.4">GND</text>
<text x="210.9" y="56.4">R27</text>
<text x="273.4" y="58.8">BAT42</text>
<text x="306.2" y="55.4">GND</text>
<text x="202.1" y="63">BUFFCLOCK</text>
<text x="210.9" y="61.2">100k</text>
<text x="94.1" y="68.7">4094P</text>
<text x="118.2" y="70.6">4094N</text>
<text x="220.9" y="69.7" transform="rotate(-90 220.9 69.7)">100k</text>
<text x="225.7" y="68.8" transform="rotate(-90 225.7 68.8)">R29</text>
<text x="222.4" y="75.7">GND</text>
<text x="95.4" y="83.3">GND</text>
<text x="106.8" y="81.8">R26</text>
<text x="153.2" y="82" transform="rotate(-90 153.2 82)">SHIFTREG</text>
<text x="106.8" y="86.6">1k</text>
<text x="213.6" y="89.4">LDR</text>
<text x="164" y="96">MXOO</text>
<text x="214" y="94.2">R28</text>
<text x="164" y="101.1">MOOX</text>
<text x="164" y="98.5">MOXO</text>
<text x="207.1" y="101.1">FREQ</text>
<text x="164" y="103.6">LDRIVER</text>
<text x="207.1" y="103.6">100k</text>
<text x="70" y="110.6">4017</text>
<text x="103" y="113.8">MELODYOUT</text>
<text x="142.4" y="108.1">MELODY</text>
<text x="358" y="113.8" transform="rotate(-90 358 113.8)">OUTPUT</text>
<text x="368.2" y="113.8" transform="rotate(-90 368.2 113.8)">WQP-PJ301M-12_JACK</text>
<text x="113.2" y="115.7">4051</text>
<text x="184.3" y="123.9">9V</text>
<text x="37" y="126.5">AUDIORATE</text>
<text x="212.2" y="130.9">40106A</text>
<text x="235.1" y="130.9">40106B</text>
<text x="257.9" y="130.9">40106C</text>
<text x="324" y="131.5">GND</text>
<text x="268.1" y="134.1">AUDIORATE</text>
<text x="364.6" y="136.6">GND</text>
<text x="42.1" y="141.7">9V</text>
<text x="201" y="143.9">C19</text>
<text x="212.2" y="139.2">40106N</text>
<text x="235.1" y="139.2">40106N</text>
<text x="257.9" y="139.2">40106N</text>
<text x="303.6" y="141.7">BUFFMEL</text>
<text x="70" y="146.8">4017N</text>
<text x="183" y="144.9">40106P</text>
<text x="201" y="148.9">.1uF</text>
<text x="40.8" y="155">4017P</text>
<text x="113.2" y="154.4">4051N</text>
<text x="199.5" y="159.5">GND</text>
<text x="302.1" y="158.6" transform="rotate(-90 302.1 158.6)">100k</text>
<text x="306.9" y="157.7" transform="rotate(-90 306.9 157.7)">R31</text>
<text x="97.9" y="164.6" transform="rotate(-90 97.9 164.6)">MXOO</text>
<text x="103" y="164.6" transform="rotate(-90 103 164.6)">MOXO</text>
<text x="108.1" y="164.6" transform="rotate(-90 108.1 164.6)">MOOX</text>
<text x="153.8" y="164.6">9V</text>
<text x="184.3" y="162">GND</text>
<text x="341.7" y="162">OUT</text>
<text x="42.1" y="169.6">GND</text>
<text x="240.2" y="169.6">5V</text>
<text x="310" y="172.9">10k</text>
<text x="310" y="168.1">R32</text>
<text x="96.4" y="178.5" transform="rotate(-90 96.4 178.5)">R23</text>
<text x="101.2" y="178.5" transform="rotate(-90 101.2 178.5)">10k</text>
<text x="151.3" y="177.9">4051P</text>
<text x="219.8" y="184.9">GND</text>
<text x="101.5" y="186.1" transform="rotate(-90 101.5 186.1)">R24</text>
<text x="106.3" y="186.1" transform="rotate(-90 106.3 186.1)">10k</text>
<text x="153.8" y="190">GND</text>
<text x="106.6" y="193.8" transform="rotate(-90 106.6 193.8)">R25</text>
<text x="111.4" y="193.8" transform="rotate(-90 111.4 193.8)">10k</text>
<text x="226.2" y="193.5">R30</text>
<text x="226.2" y="198.3">2.2k</text>
<text x="44.6" y="207.1">40106E</text>
<text x="108.1" y="207.7">GND</text>
<text x="44.6" y="215.4">40106N</text>
<text x="148.7" y="215.4">DPOTSEL</text>
<text x="257.9" y="215.4">GND</text>
<text x="148.7" y="217.9">DPOTSCK</text>
<text x="325.2" y="221.5">R33</text>
<text x="44.6" y="222.3">40106D</text>
<text x="143.6" y="223">DPOTDATA</text>
<text x="306.2" y="223">BUFFMEL</text>
<text x="325.2" y="226.3">100k</text>
<text x="338.9" y="227.3">100k</text>
<text x="366.8" y="227">100k</text>
<text x="44.6" y="230.6">40106N</text>
<text x="153.8" y="228.1">5V</text>
<text x="222.4" y="233.1">GND</text>
<text x="339.8" y="229.8">MIX</text>
<text x="365.6" y="229.6">FDBK</text>
<text x="44.6" y="237.6">40106F</text>
<text x="204.6" y="238.2">GND</text>
<text x="44.6" y="245.8">40106N</text>
<text x="31.9" y="258.5">GND</text>
<text x="143.6" y="258.5">GND</text>
</g>
<text font-size="2.5" fill="#c90d0c" x="276.4" y="210.3">PT2399</text>
<text font-size="2.5" fill="#0dab76" x="344.3" y="271.2">Sourya Sen</text>
<g font-size="2.1" fill="#808080">
<text x="220.8" y="32.1">6</text>
<text x="232.9" y="34.7">7</text>
<text x="114.7" y="39.8">1</text>
<text x="120.6" y="40.9">STR</text>
<text x="130.8" y="40.9">Q1</text>
<text x="138.4" y="39.8">4</text>
<text x="186.5" y="37.2" transform="rotate(-90 186.5 37.2)">8</text>
<text x="220.8" y="37.2">5</text>
<text x="317.8" y="39.8">P$2_SWITCH</text>
<text x="322.9" y="37.2">P$1_TIP</text>
<text x="113.5" y="47.4">15</text>
<text x="114.7" y="42.3">2</text>
<text x="114.7" y="44.8">3</text>
<text x="120.6" y="43.4">D</text>
<text x="120.6" y="46">CLK</text>
<text x="130.8" y="43.4">Q2</text>
<text x="130.8" y="46">Q3</text>
<text x="138.4" y="42.3">5</text>
<text x="138.4" y="44.8">6</text>
<text x="138.4" y="47.4">7</text>
<text x="317.9" y="42.3">P$3_SLEEVE</text>
<text x="120.6" y="48.5">OE</text>
<text x="130.8" y="48.5">Q4</text>
<text x="130.8" y="53.6">Q6</text>
<text x="130.8" y="51">Q5</text>
<text x="138.4" y="52.5">13</text>
<text x="138.4" y="49.9">14</text>
<text x="186.5" y="49.3" transform="rotate(-90 186.5 49.3)">4</text>
<text x="236.1" y="52.5">2</text>
<text x="130.8" y="58.7">Q8</text>
<text x="130.8" y="56.1">Q7</text>
<text x="138.4" y="57.5">11</text>
<text x="138.4" y="55">12</text>
<text x="236.1" y="57.5">3</text>
<text x="248.1" y="55">1</text>
<text x="95" y="63.2" transform="rotate(-90 95 63.2)">16</text>
<text x="130.6" y="63.7">QS</text>
<text x="138.4" y="62.6">9</text>
<text x="138.4" y="65.2">10</text>
<text x="129.8" y="66.3">QS*</text>
<text x="156" y="70.8" transform="rotate(-90 156 70.8)">2</text>
<text x="158.5" y="70.8" transform="rotate(-90 158.5 70.8)">4</text>
<text x="161.1" y="70.8" transform="rotate(-90 161.1 70.8)">6</text>
<text x="163.6" y="70.8" transform="rotate(-90 163.6 70.8)">8</text>
<text x="166.1" y="70.8" transform="rotate(-90 166.1 70.8)">10</text>
<text x="168.7" y="70.8" transform="rotate(-90 168.7 70.8)">12</text>
<text x="171.2" y="70.8" transform="rotate(-90 171.2 70.8)">14</text>
<text x="173.8" y="70.8" transform="rotate(-90 173.8 70.8)">16</text>
<text x="95" y="74.1" transform="rotate(-90 95 74.1)">8</text>
<text x="156" y="79.2" transform="rotate(-90 156 79.2)">1</text>
<text x="158.5" y="79.2" transform="rotate(-90 158.5 79.2)">3</text>
<text x="161.1" y="79.2" transform="rotate(-90 161.1 79.2)">5</text>
<text x="163.6" y="79.2" transform="rotate(-90 163.6 79.2)">7</text>
<text x="166.1" y="79.2" transform="rotate(-90 166.1 79.2)">9</text>
<text x="168.7" y="80.2" transform="rotate(-90 168.7 80.2)">11</text>
<text x="171.2" y="80.4" transform="rotate(-90 171.2 80.4)">13</text>
<text x="173.8" y="80.4" transform="rotate(-90 173.8 80.4)">15</text>
<text x="142.7" y="95.6">1</text>
<text x="142.7" y="98.2">2</text>
<text x="142.7" y="100.7">3</text>
<text x="142.7" y="103.3">4</text>
<text x="87.6" y="113.4">3</text>
<text x="80" y="117.1">Q1</text>
<text x="80" y="114.5">Q0</text>
<text x="80" y="119.6">Q2</text>
<text x="87.6" y="116">2</text>
<text x="87.6" y="118.5">4</text>
<text x="108.5" y="118.5">13</text>
<text x="115.5" y="119.6">X0</text>
<text x="124.7" y="119.6">X</text>
<text x="130.7" y="118.5">3</text>
<text x="80" y="122.1">Q3</text>
<text x="80" y="124.7">Q4</text>
<text x="87.6" y="121">7</text>
<text x="87.6" y="123.6">10</text>
<text x="108.5" y="121">14</text>
<text x="108.5" y="123.6">15</text>
<text x="115.5" y="122.1">X1</text>
<text x="115.5" y="124.7">X2</text>
<text x="359.2" y="122.4" transform="rotate(-90 359.2 122.4)">P$1_TIP</text>
<text x="65.3" y="126.1">14</text>
<text x="72.3" y="127.2">CLK</text>
<text x="80" y="127.2">Q5</text>
<text x="80" y="129.8">Q6</text>
<text x="87.6" y="126.1">1</text>
<text x="87.6" y="128.6">5</text>
<text x="87.6" y="131.2">6</text>
<text x="108.5" y="126.1">12</text>
<text x="109.6" y="128.6">1</text>
<text x="109.6" y="131.2">5</text>
<text x="115.5" y="129.8">X4</text>
<text x="115.5" y="127.2">X3</text>
<text x="341.4" y="126.1" transform="rotate(-90 341.4 126.1)">3</text>
<text x="344.6" y="128.6">2</text>
<text x="361.7" y="127.5" transform="rotate(-90 361.7 127.5)">P$2_SWITCH</text>
<text x="364.2" y="127.4" transform="rotate(-90 364.2 127.4)">P$3_SLEEVE</text>
<text x="65.3" y="136.3">13</text>
<text x="72.3" y="137.4">ENA</text>
<text x="80" y="132.3">Q7</text>
<text x="80" y="134.8">Q8</text>
<text x="80" y="137.4">Q9</text>
<text x="87.6" y="133.7">9</text>
<text x="87.6" y="136.3">11</text>
<text x="109.6" y="133.7">2</text>
<text x="109.6" y="136.3">4</text>
<text x="115.5" y="134.8">X6</text>
<text x="115.5" y="137.4">X7</text>
<text x="115.5" y="132.3">X5</text>
<text x="201.1" y="133.7">1</text>
<text x="217.1" y="133.7">2</text>
<text x="223.9" y="133.7">3</text>
<text x="240" y="133.7">4</text>
<text x="246.8" y="133.7">5</text>
<text x="262.8" y="133.7">6</text>
<text x="336" y="132.8" transform="rotate(-90 336 132.8)">VR4</text>
<text x="341.4" y="133.1" transform="rotate(-90 341.4 133.1)">1</text>
<text x="65.3" y="141.3">15</text>
<text x="72.3" y="142.5">RES</text>
<text x="79.7" y="142.5">CO</text>
<text x="87.6" y="141.3">12</text>
<text x="108.6" y="143.9">11</text>
<text x="109.6" y="141.3">6</text>
<text x="115.5" y="142.5">INH</text>
<text x="183.9" y="139.4" transform="rotate(-90 183.9 139.4)">14</text>
<text x="41.7" y="149.5" transform="rotate(-90 41.7 149.5)">16</text>
<text x="108.5" y="146.4">10</text>
<text x="109.6" y="149">9</text>
<text x="115.5" y="147.5">B</text>
<text x="115.5" y="145">A</text>
<text x="115.5" y="150.1">C</text>
<text x="183.9" y="150.3" transform="rotate(-90 183.9 150.3)">7</text>
<text x="41.7" y="160.5" transform="rotate(-90 41.7 160.5)">8</text>
<text x="153.4" y="172.4" transform="rotate(-90 153.4 172.4)">16</text>
<text x="267.1" y="169.3">1</text>
<text x="293.3" y="169.3">16</text>
<text x="267.1" y="174.4">2</text>
<text x="267.1" y="179.4">3</text>
<text x="293.3" y="179.4">14</text>
<text x="293.3" y="174.4">15</text>
<text x="148.4" y="183.3" transform="rotate(-90 148.4 183.3)">7</text>
<text x="153.4" y="183.3" transform="rotate(-90 153.4 183.3)">8</text>
<text x="267.1" y="184.5">4</text>
<text x="293.3" y="184.5">13</text>
<text x="267.1" y="189.6">5</text>
<text x="293.3" y="189.6">12</text>
<text x="267.1" y="194.7">6</text>
<text x="293.3" y="194.7">11</text>
<text x="267.1" y="199.8">7</text>
<text x="293.3" y="199.8">10</text>
<text x="32.4" y="209.9">11</text>
<text x="49.5" y="209.9">10</text>
<text x="267.1" y="204.8">8</text>
<text x="293.3" y="204.8">9</text>
<text x="168.1" y="215">1</text>
<text x="191.7" y="215">5</text>
<text x="168.1" y="217.5">2</text>
<text x="173.9" y="216.1">CS</text>
<text x="173.9" y="218.7">SCK</text>
<text x="182.4" y="218.7">PW0</text>
<text x="183" y="221.2">PB0</text>
<text x="183.1" y="216.1">PA0</text>
<text x="191.7" y="217.5">6</text>
<text x="191.7" y="220.1">7</text>
<text x="33.5" y="225.2">9</text>
<text x="49.5" y="225.2">8</text>
<text x="168.1" y="222.6">3</text>
<text x="168.1" y="227.7">8</text>
<text x="173.9" y="223.7">SI</text>
<text x="191.7" y="227.7">4</text>
<text x="173.9" y="228.8">VDD</text>
<text x="182.7" y="228.8">VSS</text>
<text x="32.3" y="240.4">13</text>
<text x="49.5" y="240.4">12</text>
</g>
<g font-size="1.8" fill="#808080">
<text x="97.3" y="65.5" transform="rotate(-90 97.3 65.5)">VDD</text>
<text x="97.3" y="73.9" transform="rotate(-90 97.3 73.9)">VSS</text>
<text x="186.2" y="141.7" transform="rotate(-90 186.2 141.7)">VDD</text>
<text x="44" y="151.9" transform="rotate(-90 44 151.9)">VDD</text>
<text x="186.2" y="150.1" transform="rotate(-90 186.2 150.1)">VSS</text>
<text x="44" y="160.2" transform="rotate(-90 44 160.2)">VSS</text>
<text x="155.7" y="174.7" transform="rotate(-90 155.7 174.7)">VCC</text>
<text x="150.6" y="183.1" transform="rotate(-90 150.6 183.1)">VEE</text>
<text x="155.7" y="183.1" transform="rotate(-90 155.7 183.1)">GND</text>
</g>
<g font-size="1.8" fill="#c90d0c">
<text x="339.8" y="129.5" transform="rotate(-90 339.8 129.5)">3</text>
<text x="339.8" y="134" transform="rotate(-90 339.8 134)">1</text>
</g>
</svg>
